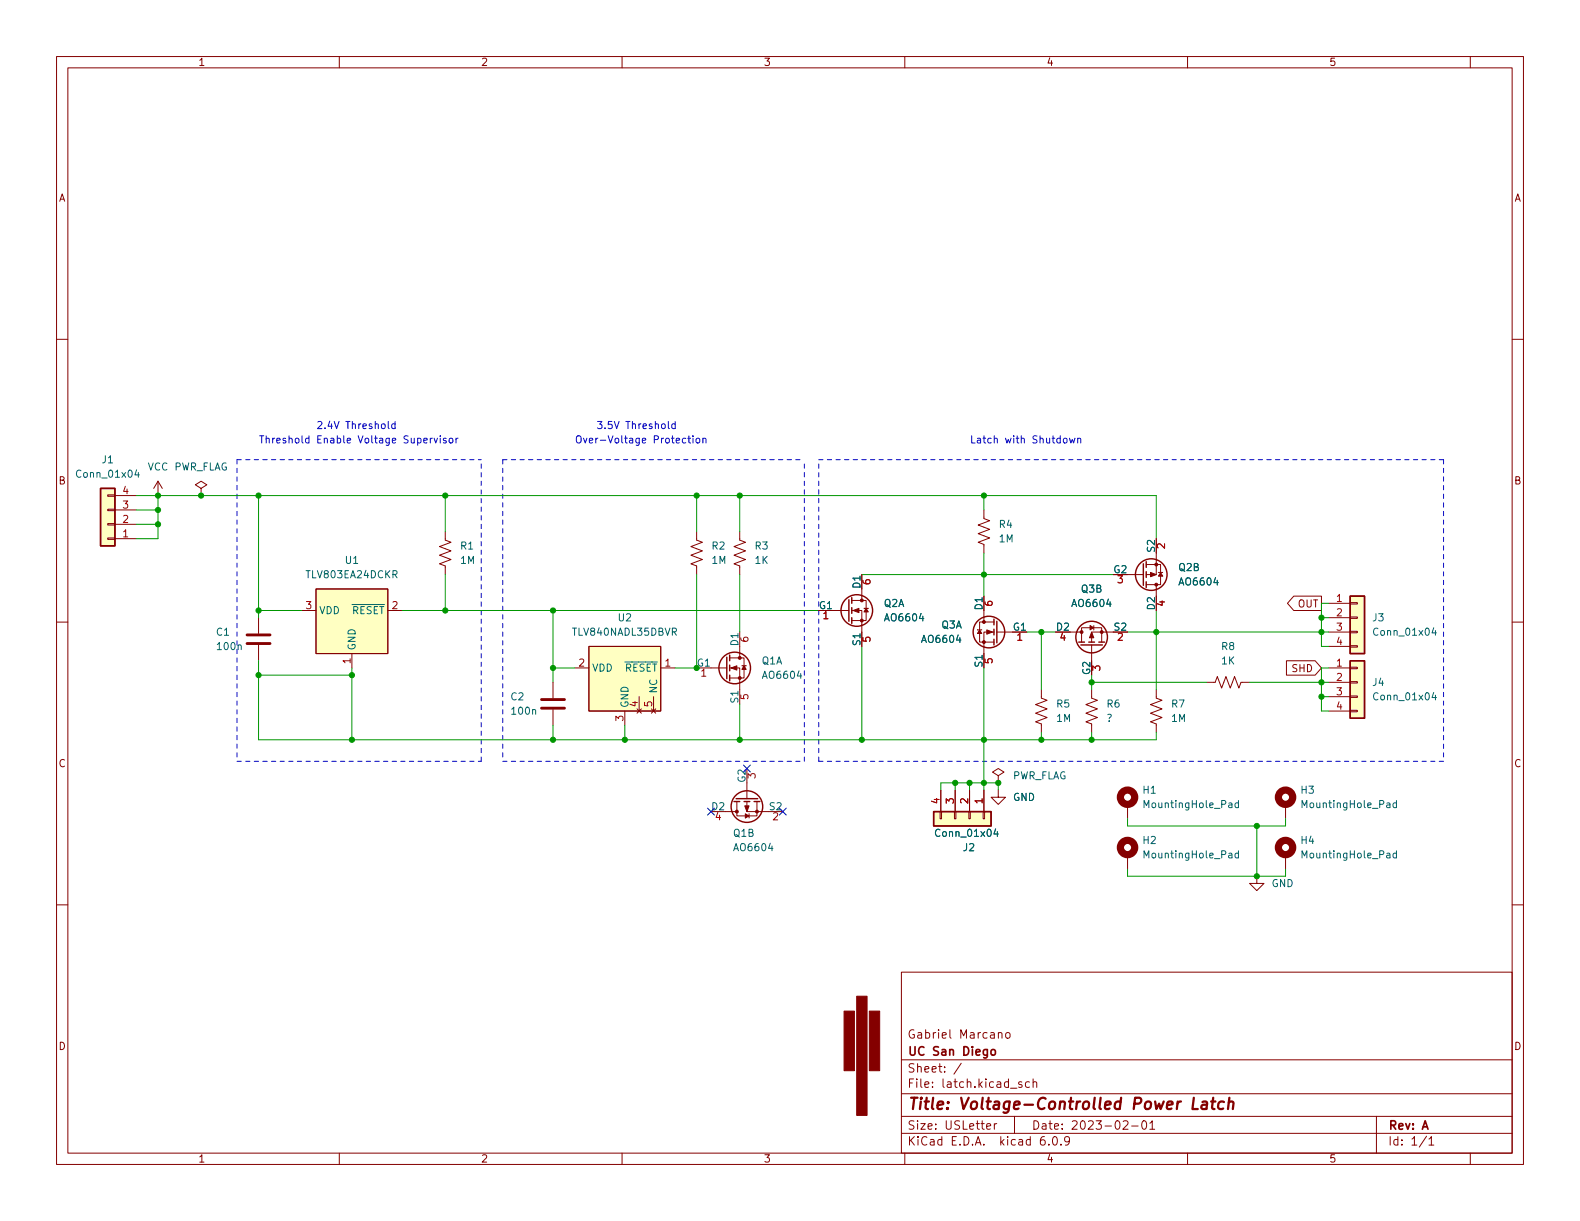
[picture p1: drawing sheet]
<svg xmlns="http://www.w3.org/2000/svg" width="279mm" height="216mm" viewBox="0 0 279 216" stroke-linecap="round" stroke-linejoin="round" font-family="sans-serif">
<g fill="none" stroke="#840000" stroke-width=".18">
<path d="M10 10h259.4v195.9h-259.4zM12 12h255.4v191.9h-255.4zM60 10v2M110 10v2M160 10v2M210 10v2M260 10v2M10 60h2M267.4 60h2M19 87.5h1.3v.3h-1.3zM19 90h1.3v.3h-1.3zM19 92.6h1.3v.2h-1.3z"/>
<path d="M19 95.1h1.3v.3h-1.3zM20.3 95.3h3.8M20.3 92.7h3.8M20.3 90.2h3.8M20.3 87.6h3.8M27.9 85.1l-.7 1.3M27.9 85.1v2.5M27.9 85.1l.8 1.3M35.6 86.4l1-.7-1-.6-1.1 .6 1.1 .7v1.2M35.6 87.6h.1M78.7 94v1.5l1.1 .4-2.1 .7 2.1 .8-2.1 .8 2.1 .7-2.1 .8 1 .4v1.5M123.2 94v1.5l1 .4-2 .7 2 .8-2 .8 2 .7-2 .8 1 .4v1.5"/>
<path d="M130.8 94v1.5l1 .4-2 .7 2 .8-2 .8 2 .7-2 .8 1 .4v1.5M174 90.2v1.5l1 .4-2 .7 2 .8-2 .8 2 .7-2 .8 1 .4v1.5M202.7 99.8h2.5v3.6h-2.5M204.5 97.8v3.8h-1.8M10 110h2M45.7 109.2v2.8M45.7 114v2.8M53.3 108h2.6M55.9 104.1h12.7v11.5h-12.7zM62.2 115.6v2.5M68.6 108h2.5M101.6 118.1h2.5"/>
<path d="M104.1 114.3h12.7v11.4h-12.7zM116.8 118.1h2.6M125.7 118.1h2.8M129 118.1h1.8v3.8M129 116.3h2.6v3.6h-2.6M130.8 114.3v2M131.2 117.7h.7M147.3 108h2.8M150.6 108h1.8v3.8M150.6 106.2h2.6v3.5h-2.6M152.4 104.1v2.1M152.8 107.6h.7"/>
<path d="M172.9 111.4h.7M174 108v2M175.8 111.8h-1.8v3.8M175.8 110h-2.6v3.5h2.6M176.3 111.8h2.8M189.2 111.8h2.1M191.3 113.5v-2.5h3.5v2.5M193 114v2.8M193.4 110.6v.8M196.8 111.8h-3.8v1.7M199.4 101.6h2.8M204.5 103.4v2"/>
<path d="M204.8 101.2h.8M227.5 116.8h5.1l1.1 1.3-1.1 1.3h-5.1zM228.8 105.4h4.9v2.6h-4.9l-1.1-1.3zM234.9 106.7h3.9M234.9 109.2h3.9M234.9 111.8h3.9M234.9 114.3h3.9M234.9 118.1h3.9M238.8 114.2h1.2v.2h-1.2zM238.8 111.6h1.2v.3h-1.2zM238.8 109.1h1.2v.2h-1.2zM238.8 106.6h1.2v.2h-1.2z"/>
<path d="M238.8 118h1.2v.2h-1.2zM267.4 110h2M97.8 120.7v2.7M97.8 125.5v2.8M110.5 125.7v2.6M112.6 125.3l.8 .8M113 123.2v2.5M113.4 125.3l-.8 .8M115.2 125.3l.8 .8M115.6 123.2v2.5M116 125.3l-.8 .8M132.1 138.4v2.8"/>
<path d="M166.4 139.7v3.8M168.9 139.7v3.8M171.4 139.7v3.8M174 139.7v3.8M176.5 139.7v1.3h1.3l-1.3 1.2-1.2-1.2h1.2M176.5 137.2l1-.7-1-.6-1 .6 1 .7v1.2M176.5 138.4h.1M184.1 121.9v1.5l1.1 .4-2.1 .8 2.1 .7-2.1 .8 2.1 .8-2.1 .7 1 .4v1.5M193 121.9v1.5l1.1 .4-2.1 .8 2.1 .7-2.1 .8 2.1 .8-2.1 .7 1 .4v1.5M204.5 121.9v1.5l1 .4-2 .8 2 .7-2 .8 2 .8-2 .7 1 .4v1.5M213.4 120.7h1.5l.4-1.1 .7 2.1 .8-2.1 .8 2.1 .7-2.1 .8 2.1 .4-1h1.5M234.9 120.7h3.9"/>
<path d="M234.9 123.2h3.9M234.9 125.7h3.9M238.8 125.6h1.2v.3h-1.2zM238.8 123.1h1.2v.2h-1.2zM238.8 120.5h1.2v.3h-1.2zM10 160h2M128.3 143.5h2M130.3 141.7v2.6h3.6v-2.6M132.1 141.7v1.8h3.8M132.5 143.9v.7M166.2 143.5h.3v1.3h-.3zM168.8 143.5h.2v1.3h-.2z"/>
<path d="M171.3 143.5h.3v1.3h-.3zM173.9 143.5h.2v1.3h-.2zM199.4 142.2v2.6M199.4 151.1v2.6M222.2 154.9v1.3h1.3l-1.3 1.3-1.2-1.3h1.2M227.3 142.2v2.6M227.3 151.1v2.6M267.4 160h2M159.4 171.9h108v32h-108zM159.4 197.4h108M159.4 193.4h108M159.4 187.4h108"/>
<path d="M170 188l-1.3 1.9M174.5 199.2l.7-.2-.1-.3h-.4l-.2 .2v.7h.6M175.8 198.7v1M176.3 198.7h-.3l-.2 .3M176.5 182.7l.3-.1h.3l.1 1M176.5 182.6v1M178 182.6h.3l.3 .3v.4l-.3 .3-.3-.1-.2-.2v-.4zM178.7 192.4h1.1M179.4 197.4v3M180.7 191.4l-.4-.1-.2 .2 .1 .2 .5 .2v.3h-.6M182 191.4l-.4-.1-.3 .3v.4l.2 .2h.5M182.7 191.4l.2-.1 .4 .1v.9"/>
<path d="M182.7 190.8v1.5M198.6 198.3l.6-.1 .2 .1 .1 .3-1 1.1h1M200.1 199.1h1.2M202.1 198.2h.2a.81 .81 0 0 1 .5 .6 .81 .81 0 0 1-.3 .8l-.1 .1a.81 .81 0 0 1-.6-.6 .81 .81 0 0 1 .3-.9zM203.3 198.6l.5-.4v1.5M203.3 199.7h.9M243.4 197.4v6.5M60 203.9v2M110 203.9v2M159.4 200.4h108M160 203.9v2M184.7 201a.59 .59 0 0 0-.7 .6v.6l.1 .2 .4 .1 .3-.2v-.5l-.1-.2-.4-.1-.3 .3"/>
<path d="M185.5 202.3v.2M186.3 201h.2a.81 .81 0 0 1 .6 .6 .81 .81 0 0 1-.3 .8l-.2 .1a.81 .81 0 0 1-.6-.6 .81 .81 0 0 1 .3-.9zM187.6 202.3v.2M189.1 201.6l-.3 .3h-.3l-.2-.3 .1-.6h.4l.2 .1a.99 .99 0 0 1-.3 1.4h-.3M210 203.9v2M252.3 200.9l-1.3 1.9M252.7 201.4l.4-.4v1.5M252.7 202.5h.8M260 203.9v2"/>
</g>
<path d="M211.1 194.1l-.2 2h.9M212.6 194.9l.2-.1 .6 .1-.1 1.2M213.4 195.2l-.6 .1a.4 .4 0 0 0-.4 .4 .4 .4 0 0 0 .3 .4l.7-.1M214.2 194.8h.7M214.5 194.1l-.2 1.7 .1 .2 .4 .1M216.4 194.9a.66 .66 0 0 0-.9 .3l-.1 .5 .1 .3 .2 .1 .6-.1M217.3 195a.49 .49 0 0 1 .8 .1l-.1 1M217.4 194.1l-.3 2" fill="none" stroke="#840000" stroke-width=".4"/>
<path d="M175.3 185.7l.2-.1 .5 .1v.6l-.1 .2-.4 .1-.2-.2z" fill="none" stroke="#840000" stroke-width=".3"/>
<g fill="none" stroke="#840000" stroke-width=".25">
<path d="M17.8 86.4h2.5v10.1h-2.5zM202.2 99.7v3.8M202.7 99.3v1M128.5 116.2v3.8M129 115.8v1M129 117.6v1M129 119.4v1M150.1 106v3.9M150.6 105.7v1M150.6 107.4v1.1M150.6 109.2v1M175.8 109.5v1"/>
<path d="M175.8 111.3v1M175.8 113v1M176.3 109.9v3.8M190.8 113.5h1M191.1 114h3.8M192.5 113.5h1M194.3 113.5h1M202.7 101.1v1M202.7 102.9v1M238.8 105.4h2.5v10.2h-2.5zM238.8 116.8h2.5v10.2h-2.5zM129.8 141.7h1"/>
<path d="M130.2 141.2h3.8M131.6 141.7h1M133.3 141.7h1.1M165.1 143.5h10.2v2.6h-10.2z"/>
<circle cx="129.9" cy="118.1" r="2.79"/>
<circle cx="151.5" cy="107.9" r="2.79"/>
<circle cx="174.9" cy="111.8" r="2.79"/>
<circle cx="193" cy="112.6" r="2.79"/>
<circle cx="203.6" cy="101.6" r="2.79"/>
<circle cx="132.1" cy="142.6" r="2.79"/>
</g>
<g fill="#840000" stroke="#840000" stroke-width=".18">
<path d="M150.9 108l1-.4v.7z"/>
<path d="M153.2 107.6l.3 .6h-.7z"/>
<path d="M131.7 142.5h.8l-.4 1z"/>
<path d="M131.8 143.9l.6 .4-.6 .4z"/>
<path d="M129.3 118.1l1-.4v.8z"/>
<path d="M131.6 117.7l.4 .7h-.8z"/>
<path d="M149.3 178.8h1.8v10.5h-1.8z"/>
<path d="M151.5 176.2h1.8v21h-1.8z"/>
<path d="M153.7 178.8h1.9v10.5h-1.9z"/>
<path d="M174.5 111.4l1 .4-1 .3z"/>
<path d="M173.2 111.4l.4 .6h-.8z"/>
<path d="M203.5 101.2l1 .4-1 .4z"/>
<path d="M205.2 101.2l.4 .7h-.7z"/>
<path d="M193 111.8l.4 1h-.7z"/>
<path d="M192.8 110.6l.6 .4-.6 .4z"/>
<circle cx="152.4" cy="109.7" r=".25"/>
<circle cx="152.4" cy="106.2" r=".25"/>
<circle cx="130.3" cy="143.5" r=".25"/>
<circle cx="133.9" cy="143.5" r=".25"/>
<circle cx="130.8" cy="119.9" r=".25"/>
<circle cx="130.8" cy="116.3" r=".25"/>
<circle cx="174" cy="113.5" r=".25"/>
<circle cx="174" cy="110" r=".25"/>
<circle cx="204.5" cy="103.4" r=".25"/>
<circle cx="204.5" cy="99.8" r=".25"/>
<circle cx="191.3" cy="111.8" r=".25"/>
<circle cx="194.8" cy="111.8" r=".25"/>
</g>
<g fill="#ffffc2" stroke="#ffffc2" stroke-width=".18">
<path d="M238.8 105.4h2.5v10.2h-2.5z"/>
<path d="M238.8 116.8h2.5v10.2h-2.5z"/>
<path d="M17.8 86.4h2.5v10.1h-2.5z"/>
<path d="M104.1 114.3h12.7v11.4h-12.7z"/>
<path d="M165.1 143.5h10.2v2.6h-10.2z"/>
<path d="M55.9 104.1h12.7v11.5h-12.7z"/>
</g>
<g fill="none" stroke="#006464" stroke-width=".18">
<path d="M24.2 83.1l-.3 .9h.7M24.5 83.5v.9M253.5 111l-.3 .9h.8M253.8 111.5v.8M253.5 122.4l-.3 .9h.8M253.8 122.9v.9M176.1 146.6l-.3 .9h.7M176.4 147v.9M219 150.9h-.4l-.2 .2 .1 .5h.5M219 142h-.4l-.2 .2 .1 .6h.5M219 141.5v1.3M219 150.4v1.3"/>
<path d="M246.9 150.9h-.3l-.3 .2 .2 .5h.4M246.9 142h-.3l-.3 .2 .2 .6h.4M246.9 141.5v1.3M246.9 150.4v1.3"/>
</g>
<g fill="none" stroke="#840000" stroke-width="1.3">
<circle cx="199.4" cy="149.9" r="1.27"/>
<circle cx="199.4" cy="141" r="1.27"/>
<circle cx="227.3" cy="149.9" r="1.27"/>
<circle cx="227.3" cy="141" r="1.27"/>
</g>
<path d="M43.7 113.8h4.1M43.7 112.3h4.1M95.8 125.2h4M95.8 123.7h4" fill="none" stroke="#840000" stroke-width=".51"/>
<g fill="none" stroke="#0000c2" stroke-width=".18">
<path d="M68.7 74.5v1.1l.1 .2M69.9 75l-.4-.1-.2 .3 .1 .5h.5M69.9 74.5v1.3M76.1 77.5v.8M76.5 77.5l-.4 .2M76.8 77.5l.3 .8 .3-.8M77.8 77.1v.1M77.8 77.5v.8M78.9 77.5h-.3l-.2 .2 .1 .1 .4 .2v.3h-.5M79.5 77.5h.3l.3 .2v.4l-.3 .2h-.3l-.1-.2zM80.6 77.5v.8M81 77.5l-.4 .2"/>
<path d="M118.2 74.5v1.1l.2 .2M119.4 75l-.4-.1-.2 .3 .1 .5h.5M119.4 74.5v1.3M121.3 77.5h-.4l-.2 .2 .1 .6h.5M121.6 77.5h.5M121.8 77.1v1l.3 .2M122.5 77.1v.1M122.5 77.5v.8M123.2 77.5h.3l.3 .2v.4l-.3 .2h-.3l-.1-.2zM124.3 77.6l.2-.1h.3v.8M124.3 77.5v.8M188.2 77.5h.3l.2 .2v.4l-.2 .2h-.3l-.2-.2z"/>
<path d="M189.1 77.5l.3 .8 .2-.6 .3 .6 .2-.8M190.6 77.6l.2-.1h.3v.8M190.6 77.5v.8"/>
</g>
<path d="M41.9 81.3h43.2M41.9 81.3v53.3M88.9 81.3v53.3M88.9 81.3h53.3M144.8 81.3h110.5M255.3 81.3v53.3M41.9 134.6h43.2M85.1 134.6v-53.3M88.9 134.6h53.3M142.2 134.6v-53.3M144.8 134.6v-53.3M255.3 134.6h-110.5" fill="none" stroke="#0000c2" stroke-width=".18" stroke-dasharray=".8 .8"/>
<g fill="none" stroke="#009600" stroke-width=".18">
<path d="M24.1 87.6h180.4v7.7M24.1 92.7h3.8M24.1 90.2h3.8M27.9 87.6v7.7h-3.8M45.7 87.6v21.6M78.7 87.6v6.4M123.2 87.6v6.4M130.8 87.6v6.4M174 87.6v2.6M174 97.8v7.6M45.7 116.8v14h158.8v-1.3M45.7 108h7.6"/>
<path d="M45.7 119.4h16.5M62.2 118.1v12.7M71.1 108h73.7M78.7 101.6v6.4M97.8 118.1h3.8M97.8 108v12.7M123.2 101.6v16.5h-3.8M130.8 101.6v10.2M152.4 114.3v16.5M152.4 101.6h44.4M174 118.1v21.6M181.6 111.8h5.1"/>
<path d="M184.1 111.8v10.1M193 119.4v2.5M199.4 111.8h35.5M204.5 108v13.9M233.7 109.2h1.2M234.9 106.7h-1.2v7.6h1.2M234.9 118.1h-1.2v7.6h1.2M97.8 128.3v2.5M110.5 128.3v2.5M130.8 124.5v6.3M166.4 139.7v-1.3h10.1v1.3M168.9 138.4v1.3"/>
<path d="M171.4 138.4v1.3M184.1 129.5v1.3M193 129.5v1.3M193 120.7h20.4M221 120.7h13.9M233.7 123.2h1.2M199.4 144.8v1.3h27.9v-1.3M199.4 153.7v1.2h27.9v-1.2M222.2 146.1v8.8"/>
</g>
<path d="M131.5 135.3l1.2 1.2M132.7 135.3l-1.2 1.2M125.1 142.9l1.2 1.2M126.3 142.9l-1.2 1.2M137.8 142.9l1.2 1.2M139 142.9l-1.2 1.2" fill="none" stroke="#000084" stroke-width=".18"/>
<g fill="#009600" stroke="#009600" stroke-width=".18">
<circle cx="45.7" cy="87.6" r=".46"/>
<circle cx="45.7" cy="119.4" r=".46"/>
<circle cx="45.7" cy="108" r=".46"/>
<circle cx="27.9" cy="92.7" r=".46"/>
<circle cx="27.9" cy="90.2" r=".46"/>
<circle cx="62.2" cy="130.8" r=".46"/>
<circle cx="62.2" cy="119.4" r=".46"/>
<circle cx="35.6" cy="87.6" r=".46"/>
<circle cx="27.9" cy="87.6" r=".46"/>
<circle cx="193" cy="120.7" r=".46"/>
<circle cx="204.5" cy="111.8" r=".46"/>
<circle cx="176.5" cy="138.4" r=".46"/>
<circle cx="152.4" cy="130.8" r=".46"/>
<circle cx="174" cy="130.8" r=".46"/>
<circle cx="174" cy="138.4" r=".46"/>
<circle cx="168.9" cy="138.4" r=".46"/>
<circle cx="171.4" cy="138.4" r=".46"/>
<circle cx="193" cy="130.8" r=".46"/>
<circle cx="174" cy="87.6" r=".46"/>
<circle cx="174" cy="101.6" r=".46"/>
<circle cx="184.1" cy="130.8" r=".46"/>
<circle cx="184.1" cy="111.8" r=".46"/>
<circle cx="123.2" cy="118.1" r=".46"/>
<circle cx="97.8" cy="130.8" r=".46"/>
<circle cx="97.8" cy="118.1" r=".46"/>
<circle cx="97.8" cy="108" r=".46"/>
<circle cx="78.7" cy="108" r=".46"/>
<circle cx="78.7" cy="87.6" r=".46"/>
<circle cx="130.8" cy="130.8" r=".46"/>
<circle cx="123.2" cy="87.6" r=".46"/>
<circle cx="110.5" cy="130.8" r=".46"/>
<circle cx="130.8" cy="87.6" r=".46"/>
<circle cx="222.2" cy="154.9" r=".46"/>
<circle cx="233.7" cy="109.2" r=".46"/>
<circle cx="233.7" cy="120.7" r=".46"/>
<circle cx="233.7" cy="111.8" r=".46"/>
<circle cx="233.7" cy="123.2" r=".46"/>
<circle cx="222.2" cy="146.1" r=".46"/>
</g>
<text font-size="2.8" fill="#840000" x="160.4" y="196.2">Title: Voltage-Controlled Power Latch</text>
<g font-size="2.1" fill="#840000">
<text x="160.4" y="183.6">Gabriel Marcano</text>
<text x="160.4" y="189.7">Sheet: /</text>
<text x="160.4" y="186.7">UC San Diego</text>
<text x="160.4" y="192.4">File: latch.kicad_sch</text>
<text x="160.4" y="202.5">KiCad E.D.A. kicad 6.0.9</text>
<text x="160.4" y="199.7">Size: USLetter</text>
<text x="182.4" y="199.7">Date: 2023-02-01</text>
<text x="245.4" y="199.7">Rev: A</text>
<text x="245.4" y="202.5">Id: 1/1</text>
</g>
<g font-size="1.8" fill="#840000">
<text x="35" y="11.6">1</text>
<text x="85" y="11.6">2</text>
<text x="135" y="11.6">3</text>
<text x="185" y="11.6">4</text>
<text x="235" y="11.6">5</text>
<text x="10.3" y="35.6">A</text>
<text x="267.7" y="35.6">A</text>
<text x="10.3" y="85.7">B</text>
<text x="267.7" y="85.7">B</text>
<text x="229.5" y="107.4">OUT</text>
<text x="228.5" y="118.8">SHD</text>
<text x="10.3" y="135.6">C</text>
<text x="267.7" y="135.6">C</text>
<text x="10.3" y="185.7">D</text>
<text x="267.7" y="185.7">D</text>
<text x="35" y="205.6">1</text>
<text x="85" y="205.6">2</text>
<text x="135" y="205.6">3</text>
<text x="185" y="205.6">4</text>
<text x="235" y="205.6">5</text>
</g>
<g font-size="1.8" fill="#0000c2">
<text x="55.9" y="75.9">2.4V Threshold</text>
<text x="105.4" y="75.9">3.5V Threshold</text>
<text x="45.7" y="78.4">Threshold Enable Voltage Supervisor</text>
<text x="101.6" y="78.4">Over-Voltage Protection</text>
<text x="171.4" y="78.4">Latch with Shutdown</text>
</g>
<g font-size="1.8" fill="#006464">
<text x="18.1" y="81.9">J1</text>
<text x="26.1" y="83.2">VCC PWR_FLAG</text>
<text x="13.8" y="84.5">Conn_01x04</text>
<text x="176.7" y="95.9">1M</text>
<text x="176.7" y="93.3">R4</text>
<text x="61.1" y="99.7">U1</text>
<text x="81.5" y="99.7">1M</text>
<text x="81.5" y="97.2">R1</text>
<text x="125.9" y="99.7">1M</text>
<text x="125.9" y="97.2">R2</text>
<text x="133.5" y="97.2">R3</text>
<text x="133.5" y="99.7">1K</text>
<text x="196.9" y="101.3">G2</text>
<text x="204.2" y="97.6" transform="rotate(-90 204.2 97.6)">S2</text>
<text x="208.4" y="101">Q2B</text>
<text x="54.3" y="102.2">TLV803EA24DCKR</text>
<text x="144.9" y="107.7">G1</text>
<text x="152.1" y="104" transform="rotate(-90 152.1 104)">D1</text>
<text x="156.3" y="107.3">Q2A</text>
<text x="173.7" y="107.8" transform="rotate(-90 173.7 107.8)">D1</text>
<text x="189.7" y="107.3">AO6604</text>
<text x="191.2" y="104.8">Q3B</text>
<text x="204.2" y="107.8" transform="rotate(-90 204.2 107.8)">D2</text>
<text x="208.7" y="103.5">AO6604</text>
<text x="38.3" y="112.4">C1</text>
<text x="56.4" y="108.6">VDD ~{RESET}</text>
<text x="101.4" y="112.4">TLV840NADL35DBVR</text>
<text x="109.4" y="109.9">U2</text>
<text x="156.6" y="109.9">AO6604</text>
<text x="163.2" y="113.7">AO6604</text>
<text x="166.5" y="111.1">Q3A</text>
<text x="179.2" y="111.5">G1</text>
<text x="186.8" y="111.5">D2</text>
<text x="197" y="111.5">S2</text>
<text x="242.8" y="109.9">J3</text>
<text x="243.2" y="112.4">Conn_01x04</text>
<text x="38.6" y="114.9">100n</text>
<text x="62.9" y="115.1" transform="rotate(-90 62.9 115.1)">GND</text>
<text x="104.6" y="118.7">VDD ~{RESET}</text>
<text x="123.3" y="117.9">G1</text>
<text x="130.6" y="114.2" transform="rotate(-90 130.6 114.2)">D1</text>
<text x="134.7" y="117.5">Q1A</text>
<text x="152.1" y="114.1" transform="rotate(-90 152.1 114.1)">S1</text>
<text x="173.7" y="117.9" transform="rotate(-90 173.7 117.9)">S1</text>
<text x="192.8" y="119.3" transform="rotate(-90 192.8 119.3)">G2</text>
<text x="216" y="114.9">R8</text>
<text x="216" y="117.5">1K</text>
<text x="90.4" y="123.8">C2</text>
<text x="111.1" y="125.2" transform="rotate(-90 111.1 125.2)">GND</text>
<text x="116.2" y="122.7" transform="rotate(-90 116.2 122.7)">NC</text>
<text x="130.6" y="124.3" transform="rotate(-90 130.6 124.3)">S1</text>
<text x="135" y="120">AO6604</text>
<text x="186.9" y="125.1">R5</text>
<text x="195.8" y="125.1">R6</text>
<text x="207.2" y="125.1">R7</text>
<text x="242.8" y="121.3">J4</text>
<text x="243.2" y="123.8">Conn_01x04</text>
<text x="90.6" y="126.4">100n</text>
<text x="186.9" y="127.6">1M</text>
<text x="195.7" y="127.6">?</text>
<text x="207.2" y="127.6">1M</text>
<text x="178.9" y="137.8">PWR_FLAG</text>
<text x="125.9" y="143.3">D2</text>
<text x="131.8" y="138.3" transform="rotate(-90 131.8 138.3)">G2</text>
<text x="136.1" y="143.3">S2</text>
<text x="179.1" y="141.6">GND</text>
<text x="202.1" y="140.3">H1</text>
<text x="202.6" y="142.9">MountingHole_Pad</text>
<text x="230.1" y="140.3">H3</text>
<text x="230.6" y="142.9">MountingHole_Pad</text>
<text x="129.7" y="148">Q1B</text>
<text x="165.7" y="148">Conn_01x04</text>
<text x="202.1" y="149.2">H2</text>
<text x="230.1" y="149.2">H4</text>
<text x="130" y="150.5">AO6604</text>
<text x="170.4" y="150.5">J2</text>
<text x="202.6" y="151.8">MountingHole_Pad</text>
<text x="230.6" y="151.8">MountingHole_Pad</text>
<text x="224.8" y="156.8">GND</text>
</g>
<g font-size="1.8" fill="#a90000">
<text x="21.7" y="89.9">3</text>
<text x="21.7" y="87.4">4</text>
<text x="21.7" y="95">1</text>
<text x="21.7" y="92.5">2</text>
<text x="206" y="97" transform="rotate(-90 206 97)">2</text>
<text x="54.1" y="107.7">3</text>
<text x="69.4" y="107.7">2</text>
<text x="153.9" y="103.4" transform="rotate(-90 153.9 103.4)">6</text>
<text x="175.5" y="107.2" transform="rotate(-90 175.5 107.2)">6</text>
<text x="197.6" y="103.1">3</text>
<text x="206" y="107.2" transform="rotate(-90 206 107.2)">4</text>
<text x="236.4" y="106.4">1</text>
<text x="132.3" y="113.5" transform="rotate(-90 132.3 113.5)">6</text>
<text x="145.6" y="109.5">1</text>
<text x="153.9" y="113.5" transform="rotate(-90 153.9 113.5)">5</text>
<text x="179.8" y="113.3">1</text>
<text x="187.5" y="113.3">4</text>
<text x="197.6" y="113.3">2</text>
<text x="236.4" y="109">2</text>
<text x="236.4" y="111.5">3</text>
<text x="62" y="117.3" transform="rotate(-90 62 117.3)">1</text>
<text x="102.4" y="117.9">2</text>
<text x="117.6" y="117.9">1</text>
<text x="124" y="119.6">1</text>
<text x="175.5" y="117.3" transform="rotate(-90 175.5 117.3)">5</text>
<text x="194.6" y="118.6" transform="rotate(-90 194.6 118.6)">3</text>
<text x="236.4" y="114">4</text>
<text x="236.4" y="117.9">1</text>
<text x="112.8" y="125" transform="rotate(-90 112.8 125)">4</text>
<text x="115.3" y="125" transform="rotate(-90 115.3 125)">5</text>
<text x="132.3" y="123.7" transform="rotate(-90 132.3 123.7)">5</text>
<text x="236.4" y="120.4">2</text>
<text x="236.4" y="122.9">3</text>
<text x="236.4" y="125.5">4</text>
<text x="110.2" y="127.5" transform="rotate(-90 110.2 127.5)">3</text>
<text x="133.6" y="137.7" transform="rotate(-90 133.6 137.7)">3</text>
<text x="166.1" y="142.1" transform="rotate(-90 166.1 142.1)">4</text>
<text x="168.7" y="142.1" transform="rotate(-90 168.7 142.1)">3</text>
<text x="171.2" y="142.1" transform="rotate(-90 171.2 142.1)">2</text>
<text x="173.7" y="142.1" transform="rotate(-90 173.7 142.1)">1</text>
<text x="126.5" y="145">4</text>
<text x="136.7" y="145">2</text>
</g>
</svg>
